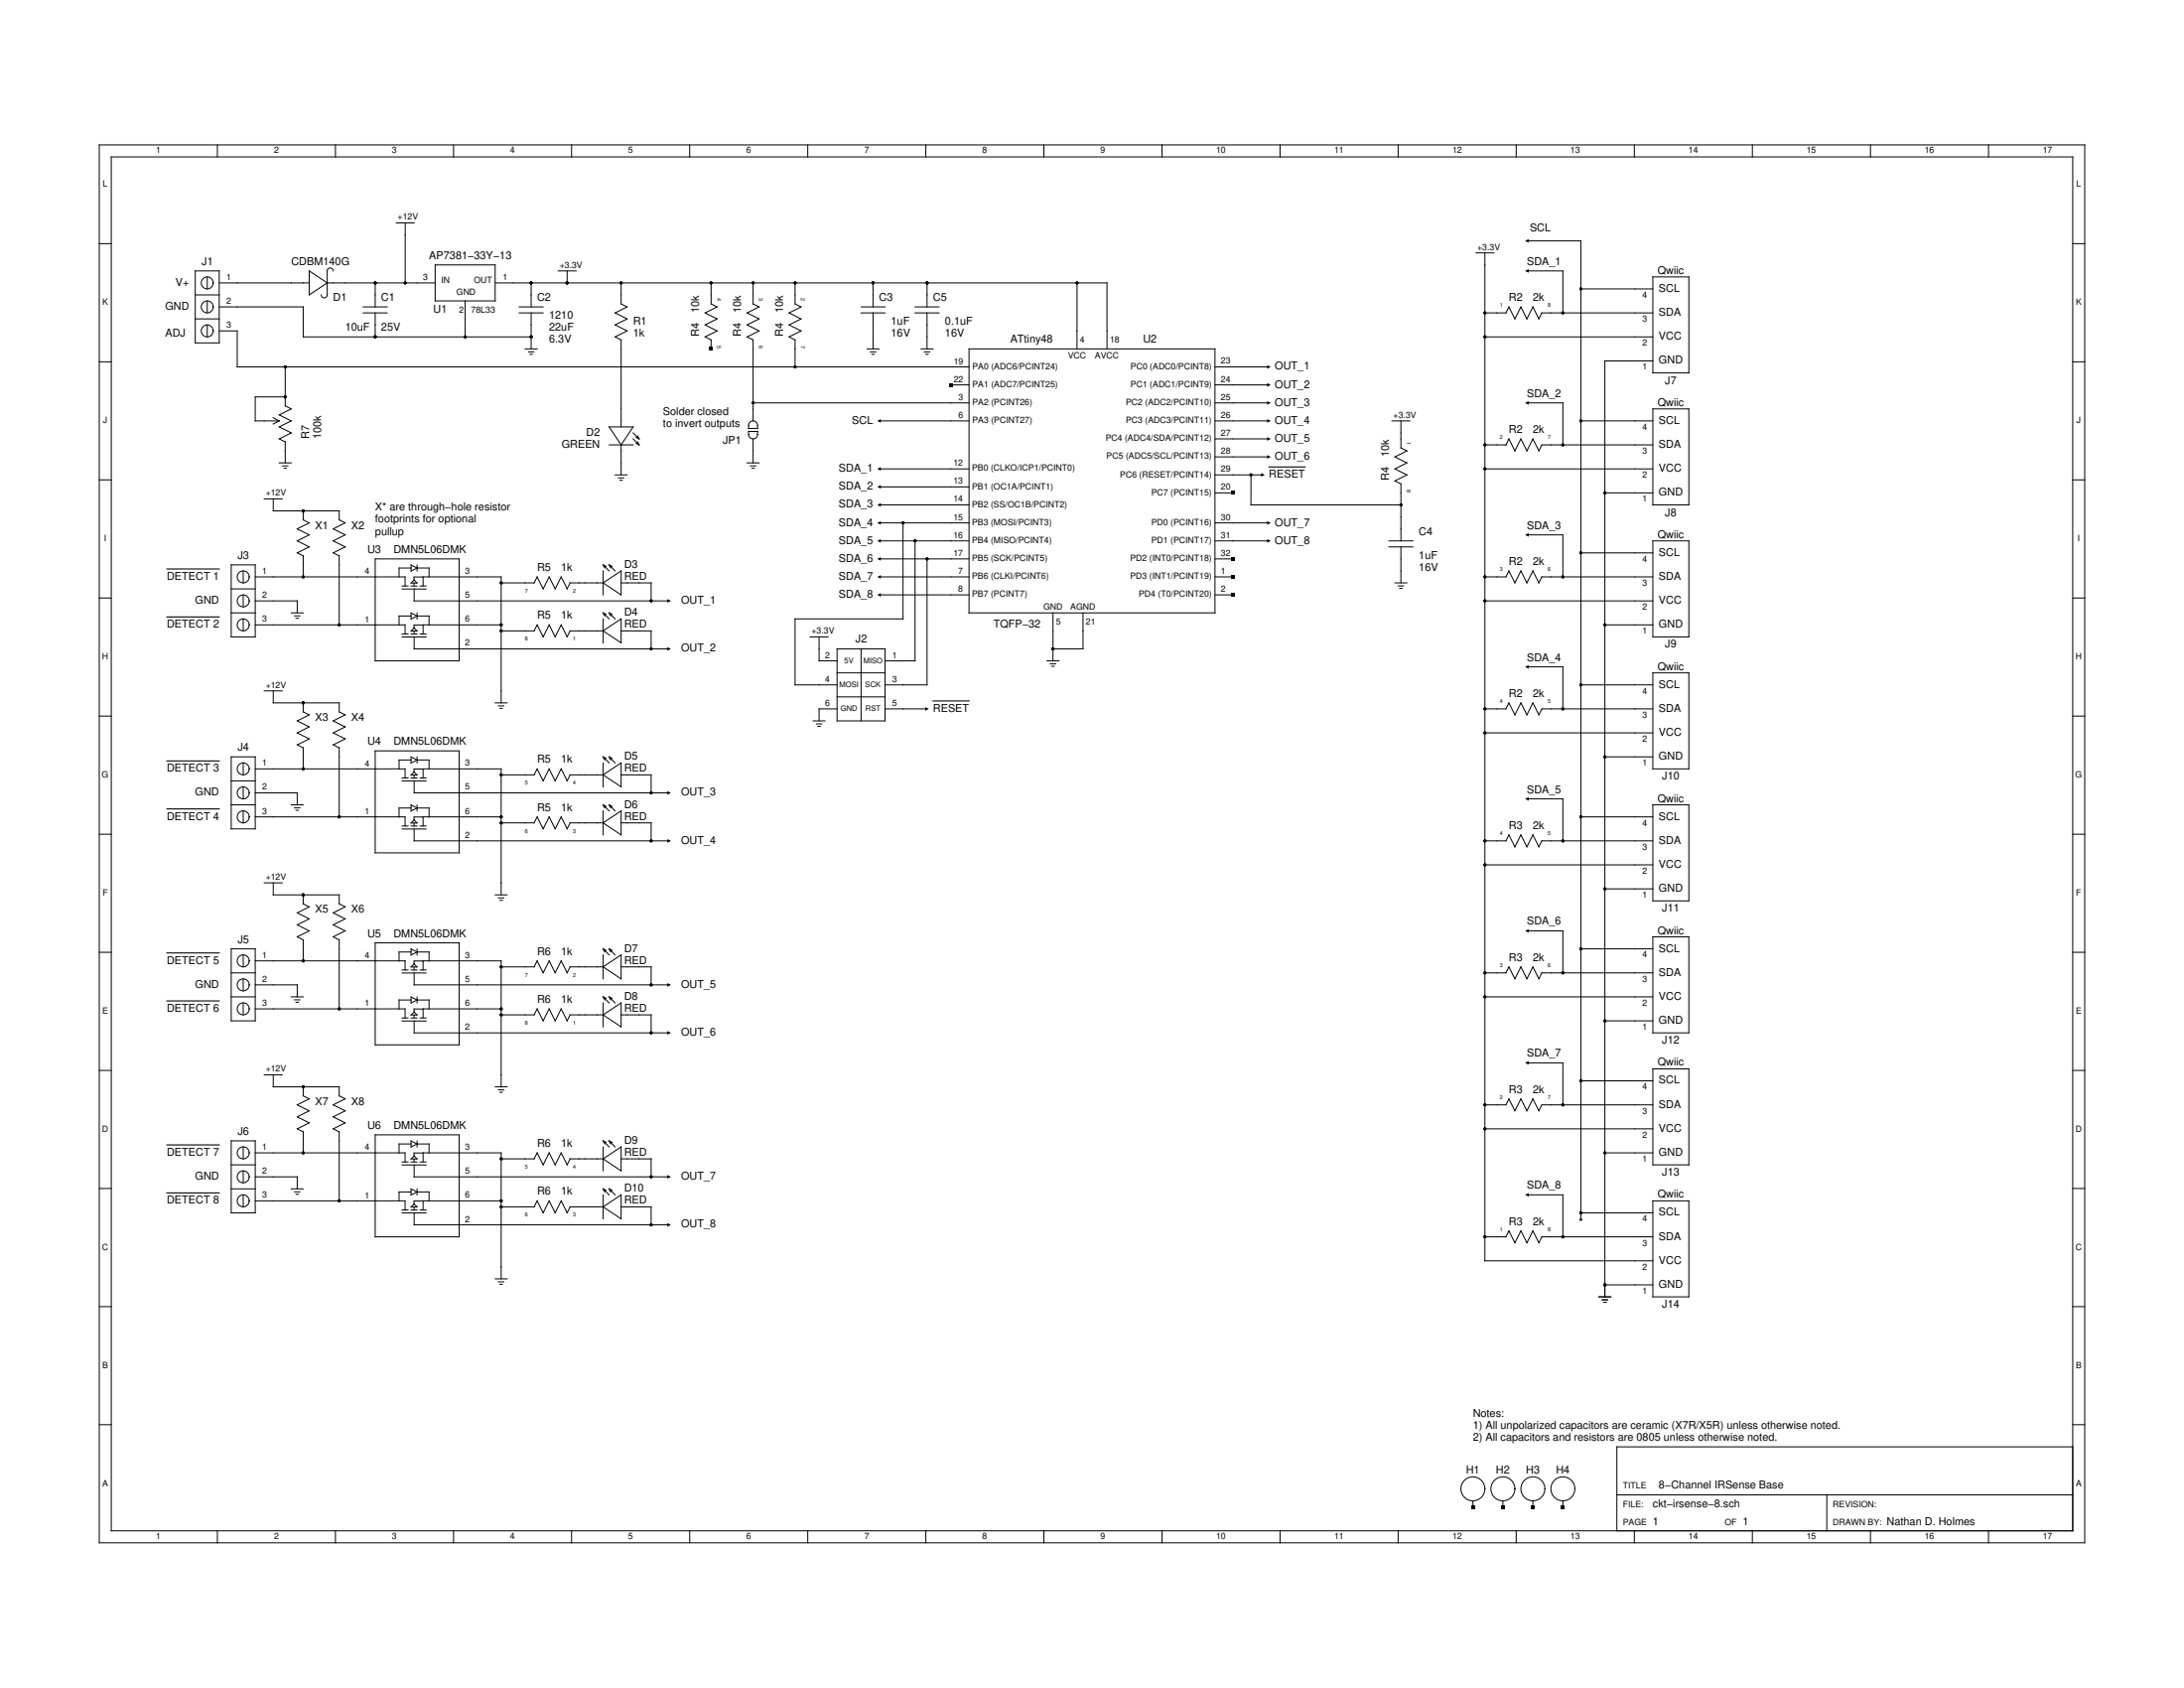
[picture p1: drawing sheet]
<svg xmlns="http://www.w3.org/2000/svg" width="279mm" height="216mm" viewBox="0 0 279 216" stroke-linecap="round" stroke-linejoin="round" font-family="sans-serif">
<g fill="none" stroke="#000" stroke-width=".13">
<path d="M12.7 18.5h254v178.8h-254zM27.8 18.5v1.6M42.9 18.5v1.6M58 18.5v1.6M73.1 18.5v1.6M88.2 18.5v1.6M103.3 18.5v1.6M118.4 18.5v1.6M133.5 18.5v1.6M148.7 18.5v1.6M163.8 18.5v1.6M178.9 18.5v1.6"/>
<path d="M194 18.5v1.6M209.1 18.5v1.6M224.2 18.5v1.6M239.3 18.5v1.6M254.4 18.5v1.6M12.7 31.2h1.5M14.2 20.1h251v175.7h-251zM25 34.6h3v9.3h-3zM25 37.7h3M26.5 35.4v1.6M26.5 38.5v1.5M28 39.3h10.8v3.8h29.2"/>
<path d="M28 36.2h11.6M39.6 34.6l2.3 1.6-2.3 1.5zM41.9 36.2h13.8M42.6 34.6a.38 .38 0 0 0-.4-.3 .38 .38 0 0 0-.3 .3v3.1a.38 .38 0 0 1-.4 .4 .38 .38 0 0 1-.4-.4M46.5 39.3h3M48 36.2v3.1M50.7 28.5h2.3M51.8 28.5v7.7M55.7 33.9h7.6v4.6h-7.6zM59.5 38.5v4.6M63.3 36.2h78.3v8.4M66.4 39.3h3.1"/>
<path d="M68 36.2v3.1M71.4 34.6h2.3M72.6 34.6v1.6M79.5 36.2v2.7l.7 .4-1.5 .7 1.5 .8-1.5 .8 1.5 .7-1.5 .8 .8 .4v11.1M91 36.2v2.7M91 38.9l.7 .4M91.7 39.3l-1.5 .7 1.5 .8-1.5 .8 1.5 .7-1.5 .8 .8 .4v1.1M96.3 36.2v2.7M96.3 38.9l.8 .4M97.1 39.3l-1.5 .7 1.5 .8-1.5 .8 1.5 .7-1.5 .8 .7 .4v10.3M101.7 36.2v2.7M101.7 38.9l.8 .4"/>
<path d="M102.5 39.3l-1.6 .7 1.6 .8-1.6 .8 1.6 .7-1.6 .8 .8 .4v3.4M110.2 39.3h3M111.7 36.2v3.1M117.1 39.3h3M118.6 36.2v3.1M137.8 36.2v8.4M188.8 32.3h2.3M190 32.3v129h21.4M195.3 30.8h6.9v125.1M195.3 34.6h4.6v5.4M202.2 37h9.2M211.4 35.4h4.7v12.3h-4.7z"/>
<path d="M265.2 31.2h1.5M12.7 46.3h1.5M25 40.8h3M26.5 41.6v1.5M28 42.3h2.3v4.6h93.7M34.9 53.4l.8 .4M35.7 59.2h1.6M36.1 59.6h.7M36.3 59.9h.3M36.5 50.8h-3.8v3h3l-.8 .4M36.5 46.9v5l.8 .4-1.6 .8 1.6 .7-1.6 .8 1.6 .8-1.6 .7 .8 .4v2.7M46.5 40h3"/>
<path d="M48 40v3.1M66.4 40h3.1M67.2 44.6h1.5M67.6 45h.7M67.8 45.3h.3M68 40v4.6M77.9 56.9h3.1M77.9 54.6h3.1l-1.5 2.3zM79.5 56.9v3.8M81 55.4l.8 .7M81 56.1l.8 .8M81.4 56.7l.4 .2"/>
<path d="M81.4 55.9l.4 .2M81.6 56.5l.2 .4M81.6 55.8l.2 .3M95.6 59.2h1.5M95.8 55.2h1.1a.67 .67 0 0 1-.1 .7 .67 .67 0 0 1-.7 .2 .75 .75 0 0 1-.3-.9zM95.9 54a.58 .58 0 0 1 .7-.1 .58 .58 0 0 1 .3 .5v.4h-1.1v-.6zM96 59.6h.7M96.2 59.9h.3M96.3 51.5h27.7M96.3 56.1v3.1M110.2 40h3M110.9 44.6h1.6"/>
<path d="M111.3 45h.7M111.5 45.3h.3M111.7 40v4.6M112.5 53.8h11.5M112.5 60h11.5M117.1 40h3M117.8 44.6h1.6M118.3 45h.6M118.4 45.3h.4M118.6 40v4.6M121.7 49.2h2.3M124 44.6h31.4v33.8h-31.4z"/>
<path d="M155.4 53.8h6.9M155.4 51.5h6.9M155.4 46.9h6.9M155.4 49.2h6.9M155.4 56.1h6.9M155.4 58.4h6.9M178.1 53.8h2.3M179.2 53.8v3.5M179.2 57.3l.8 .4M180 57.7l-1.5 .7 1.5 .8-1.5 .8 1.5 .7-1.5 .8 .7 .4v7.3M190 43.1h21.4M190 60h21.4"/>
<path d="M190 56.9h2.7l.3-.8 .8 1.6 .8-1.6 .7 1.6 .8-1.6 .8 1.6 .4-.8h14.1M190 40h2.7l.3-.7 .8 1.5 .8-1.5 .7 1.5 .8-1.5 .8 1.5 .4-.8h14.1M195.3 51.5h4.6v5.4M202.2 53.8h9.2M211.4 52.3h4.7v12.3h-4.7zM211.4 46.2h-6.1v119.7M265.2 46.3h1.5M12.7 76.5h1.5M12.7 61.4h1.5M29.6 72.3h3.1v9.2h-3.1zM29.6 78.4h3.1M29.6 75.3h3.1"/>
<path d="M31.1 73v1.6M31.1 76.1v1.5M31.1 79.2v1.5M32.7 79.9h19.1M32.7 76.9h5.3v1.5M32.7 73.8h19.1M33.8 63.8h2.3M35 63.8v1.5h8.4v1.2l.8 .4-1.6 .7 1.6 .8-1.6 .8 1.6 .7-1.6 .8 .8 .4v8.8M37.3 78.4h1.5M37.7 78.8h.7M37.9 79.1h.3M38.8 65.3v1.2l.8 .4-1.6 .7 1.6 .8-1.6 .8 1.6 .7-1.6 .8 .8 .4v2.7"/>
<path d="M48 71.5h10.7v13h-10.7zM51.4 75h.8M51.4 75.3h3.1M51.8 73.8v1.2M51.8 79.9v1.2M52.6 75h.8M52.6 72.7h-1.5v1.1M52.6 78.8h-1.5v1.1M52.6 72.3l.8 .4-.8 .3zM52.6 78.4l.8 .4-.8 .4zM52.6 74.6l.4-.4 .4 .4zM53 76.9h32.6"/>
<path d="M53 74.2v-.4h11.1v16.1M53 74.6v.4M53 75.3v1.6M53.4 72.7h1.5v1.1M53.4 78.8h1.5v1.1M53.4 72.3v.7M53.4 78.4v.8M53.7 75h.8M54.1 73.8v1.2M54.1 79.9h10M64.1 74.6h4.2l.4-.8 .8 1.5 .8-1.5 .7 1.5 .8-1.5 .8 1.5 .3-.7h4.3M77.2 74.6l2.3-1.6v3.1z"/>
<path d="M77.2 73v3.1M77.2 79.2v3M77.2 72.3l.7 .7M77.2 72.3l.2 .3M77.2 72.3l.3 .1M77.2 78.4l.7 .8M77.2 78.4l.2 .4M77.2 78.4l.3 .2M77.9 72.3l.8 .7M77.9 72.3l.2 .3M77.9 72.3l.4 .1M77.9 78.4l.8 .8"/>
<path d="M77.9 78.4l.2 .4M77.9 78.4l.4 .2M78.7 60.7h1.5M79.1 61.1h.7M79.3 61.4h.3M79.5 74.6h3.8v2.3M112.5 73.8h11.5M112.5 69.2h11.5M112.5 64.6h11.5M112.5 62.3h11.5M112.5 66.9h11.5M112.5 71.5h11.5"/>
<path d="M112.5 76.1h11.5M115.5 66.9v12.3h-13.8v8.4h5.4M117.1 69.2v15.3h-3.9M118.6 71.5v16.1h-5.4M134.7 78.4v6.1M138.5 78.4v4.6h-3.8M155.4 73.8h2.3M155.4 69.2h6.9M155.4 63h2.3M155.4 66.9h6.9M155.4 71.5h2.3M155.4 60.7h6.2"/>
<path d="M155.4 76.1h2.3M160 60.7v3.9h19.2M177.7 69.2h3.1M177.7 69.9h3.1M178.5 74.6h1.5M178.9 74.9h.7M179.1 75.2h.3M179.2 69.9v4.7M190 76.9h21.4M190 73.8h2.7l.3-.8 .8 1.6 .8-1.6 .7 1.6 .8-1.6 .8 1.6 .4-.8h14.1M195.3 68.4h4.6v5.4M202.2 70.7h9.2"/>
<path d="M205.3 79.9h6.1M205.3 63h6.1M211.4 69.2h4.7v12.3h-4.7zM265.2 76.5h1.5M265.2 61.4h1.5M12.7 91.6h1.5M29.6 96.8h3.1v9.2h-3.1zM29.6 99.9h3.1M31.1 97.6v1.5M32.7 98.3h19.1M33.8 88.4h2.3M35 88.4v1.5h8.4v1.2l.8 .3-1.6 .8 1.6 .8-1.6 .7 1.6 .8-1.6 .8"/>
<path d="M38 95.3l.8 .4M38.8 89.9v1.2l.8 .3-1.6 .8 1.6 .8-1.6 .7 1.6 .8-1.6 .8M38.8 95.6v2.7M42.6 95.3l.8 .4M43.4 95.6v8.9M48 96h10.7v13.1h-10.7zM51.4 81.5h3.1M51.4 81.1h.8M51.4 99.5h.8M51.4 99.9h3.1M51.8 98.4v1.1M52.6 97.2h-1.5v1.2"/>
<path d="M52.6 96.8l.8 .4-.8 .4zM52.6 81.1h.8M52.6 99.5h.8M52.6 99.1l.4-.4 .4 .4zM53 83h32.6M53 80.3v-.4h1.1v1.2M53 98.7v-.3h1.1v1.1M53 80.7v.4M53 99.1v.4M53 80.3l.4 .4h-.8zM53 81.5v1.5M53 99.9v1.5"/>
<path d="M53.4 97.2h1.5v1.2M53.4 96.8v.8M53.7 81.1h.8M53.7 99.5h.8M54.1 98.3h10v16.2M63.3 89.9h1.6M63.8 90.3h.7M64 90.6h.3M64.1 80.7h4.2l.4-.8 .8 1.6 .8-1.6 .7 1.6 .8-1.6 .8 1.6 .3-.8h4.3M64.1 99.1h4.2l.4-.8 .8 1.6 .8-1.6 .7 1.6 .8-1.6 .8 1.6 .3-.8h4.3M77.2 80.7l2.3-1.5v3zM77.2 99.1l2.3-1.5v3z"/>
<path d="M77.2 97.6v3M77.2 96.8l.2 .4M77.2 96.8l.7 .8M77.2 96.8l.3 .2M77.9 96.8l.8 .8M77.9 96.8l.2 .4M77.9 96.8l.4 .2M79.5 80.7h3.8v2.3M79.5 99.1h3.8v2.3M103.6 81.5h2.3M104 92.2h1.6M104.4 92.6h.7"/>
<path d="M104.6 92.9h.3M104.8 81.5v3h2.3M107.1 90.7h-2.3v1.5M107.1 89.1h6.1M107.1 86.1h6.1M107.1 83h6.1v9.2h-6.1zM110.2 83v9.2M113.2 90.7h5.4M133.9 84.5h1.6M134.4 84.9h.7M134.6 85.2h.3M190 90.7h2.7l.3-.8 .8 1.5 .8-1.5 .7 1.5 .8-1.5 .8 1.5 .4-.7h14.1"/>
<path d="M190 93.7h21.4M195.3 85.3h4.6v5.4M202.2 87.6h9.2M205.3 96.8h6.1M211.4 86.1h4.7v12.2h-4.7zM265.2 91.6h1.5M12.7 106.7h1.5M29.6 102.9h3.1M31.1 100.6v1.6M31.1 103.7v1.5M32.7 104.5h19.1M32.7 101.4h5.3v1.5"/>
<path d="M33.8 112.9h2.3M35 112.9v1.6h8.4v1.1l.8 .4-1.6 .8 1.6 .7-1.6 .8 1.6 .8-1.6 .7 .8 .4v8.8M37.3 102.9h1.5M37.7 103.3h.7M37.9 103.6h.3M38.8 114.5v1.1l.8 .4-1.6 .8 1.6 .7-1.6 .8 1.6 .8-1.6 .7 .8 .4v2.7M51.4 105.6h.8M51.4 106h3.1M51.8 104.5v1.1M52.6 103.3h-1.5v1.2M52.6 103l.8 .3-.8 .4zM52.6 105.6h.8"/>
<path d="M53 105.3v.3M53 107.5h32.6M53 101.4h32.6M53 104.9l.4 .4h-.8zM53 106v1.6M53.4 103.3h1.5v1.2M53.4 103v.7M53.7 105.6h.8M54.1 104.5v1.1M63.3 114.5h1.6M63.8 114.8h.7M64 115.1h.3"/>
<path d="M64.1 104.5h-11.1v.4M64.1 105.2h4.2l.4-.7 .8 1.5 .8-1.5 .7 1.5 .8-1.5 .8 1.5 .3-.8h4.3M77.2 105.2l2.3-1.5v3.1zM77.2 103.7v3.1M77.2 102.9l.7 .8M77.2 102.9l.2 .4M77.2 102.9l.3 .2M77.9 102.9l.8 .8M77.9 102.9l.2 .4M77.9 102.9l.4 .2M79.5 105.2h3.8v2.3M190 110.6h21.4"/>
<path d="M190 107.5h2.7l.3-.7 .8 1.5 .8-1.5 .7 1.5 .8-1.5 .8 1.5 .4-.8h14.1M195.3 102.2h4.6v5.3M195.3 119.1h4.6v5.3M202.2 104.5h9.2M205.3 113.7h6.1M211.4 102.9h4.7v12.3h-4.7zM211.4 119.8h4.7v12.3h-4.7zM265.2 106.7h1.5M12.7 136.9h1.5M12.7 121.8h1.5M29.6 121.4h3.1v9.2h-3.1zM29.6 127.5h3.1"/>
<path d="M29.6 124.4h3.1M31.1 122.1v1.6M31.1 125.2v1.5M31.1 128.3v1.5M32.7 126h5.3v1.5M32.7 122.9h19.1M32.7 129h19.1M33.8 137.5h2.3M35 137.5v1.5h8.4v1.2l.8 .3-1.6 .8 1.6 .8-1.6 .7 1.6 .8-1.6 .8M37.3 127.5h1.5M37.7 127.9h.7M37.9 128.2h.3"/>
<path d="M38.8 139v1.2l.8 .3-1.6 .8 1.6 .8-1.6 .7 1.6 .8-1.6 .8M48 120.6h10.7v13h-10.7zM51.4 124.1h.8M51.4 124.4h3.1M51.4 130.2h.8M51.4 130.6h3.1M51.8 122.9v1.2M51.8 129.1v1.1M52.6 121.8h-1.5v1.1M52.6 127.9h-1.5v1.2M52.6 121.4l.8 .4-.8 .3zM52.6 127.5l.8 .4-.8 .4z"/>
<path d="M52.6 124.1h.8M52.6 123.7l.4-.4 .4 .4zM52.6 130.2h.8M52.6 129.8l.4-.4 .4 .4zM53 129.4v-.3h1.1v1.1M53 123.3v-.4h11.1v16.1M53 123.7v.4M53 129.8v.4M53 132.1h32.6M53 126h32.6M53 124.4v1.6M53 130.6v1.5"/>
<path d="M53.4 121.8h1.5v1.1M53.4 127.9h1.5v1.2M53.4 121.4v.7M53.4 127.5v.8M53.7 124.1h.8M53.7 130.2h.8M54.1 122.9v1.2M54.1 129h10M63.3 139h1.6M63.8 139.4h.7M64 139.7h.3M64.1 123.7h4.2l.4-.8 .8 1.5 .8-1.5 .7 1.5 .8-1.5 .8 1.5 .3-.7h4.3"/>
<path d="M64.1 129.8h4.2l.4-.8 .8 1.6 .8-1.6 .7 1.6 .8-1.6 .8 1.6 .3-.8h4.3M77.2 123.7l2.3-1.6v3.1zM77.2 129.8l2.3-1.5v3zM77.2 122.1v3.1M77.2 128.3v3M77.2 121.4l.2 .3M77.2 121.4l.7 .7M77.2 121.4l.3 .2M77.2 127.5l.7 .8M77.2 127.5l.2 .4M77.2 127.5l.3 .2M77.9 121.4l.8 .7"/>
<path d="M77.9 121.4l.2 .3M77.9 121.4l.4 .2M77.9 127.5l.8 .8M77.9 127.5l.2 .4M77.9 127.5l.4 .2M79.5 123.7h3.8v2.3M79.5 129.8h3.8v2.3M190 127.5h21.4M190 124.4h2.7l.3-.7 .8 1.5 .8-1.5 .7 1.5 .8-1.5 .8 1.5 .4-.8h14.1M195.3 135.9h4.6v5.4M202.2 138.2h9.2M202.2 121.4h9.2"/>
<path d="M205.3 130.6h6.1M211.4 136.7h4.7v12.3h-4.7zM265.2 136.9h1.5M265.2 121.8h1.5M12.7 152h1.5M29.6 149h3.1M29.6 145.9h3.1v9.2h-3.1zM29.6 152.1h3.1M31.1 146.7v1.5M31.1 149.8v1.5M31.1 152.8v1.6M32.7 147.5h19.1"/>
<path d="M32.7 153.6h19.1M32.7 150.5h5.3v1.6M37.3 152.1h1.5M37.7 152.4h.7M37.9 152.7h.3M38 144.4l.8 .4M38.8 144.8v2.7M42.6 144.4l.8 .4M43.4 144.8v8.8M48 145.2h10.7v13h-10.7zM51.4 149h3.1M51.4 155.1h3.1"/>
<path d="M51.4 148.6h.8M51.4 154.8h.8M51.8 147.5v1.1M51.8 153.6v1.2M52.6 146.3h-1.5v1.2M52.6 152.5h-1.5v1.1M52.6 145.9l.8 .4-.8 .4zM52.6 152.1l.8 .4-.8 .3zM52.6 148.6h.8M52.6 154.8h.8M53 147.9v-.4h1.1v1.1M53 148.2v.4"/>
<path d="M53 154.4v.4M53 150.5h32.6M53 156.7h32.6M53 147.9l.4 .3h-.8zM53 154l.4 .4h-.8zM53 149v1.5M53 155.1v1.6M53.4 146.3h1.5v1.2M53.4 152.5h1.5v1.1M53.4 145.9v.8M53.4 152.1v.7M53.7 148.6h.8"/>
<path d="M53.7 154.8h.8M54.1 153.6v1.2M54.1 147.5h10v16.1M64.1 153.6h-11.1v.4M64.1 154.4h4.2l.4-.8 .8 1.5 .8-1.5 .7 1.5 .8-1.5 .8 1.5 .3-.7h4.3M64.1 148.2h4.2l.4-.7 .8 1.5 .8-1.5 .7 1.5 .8-1.5 .8 1.5 .3-.8h4.3M77.2 148.2l2.3-1.5v3.1zM77.2 154.4l2.3-1.6v3.1zM77.2 146.7v3.1M77.2 152.8v3.1M77.2 145.9l.7 .8M77.2 145.9l.2 .4"/>
<path d="M77.2 145.9l.3 .2M77.2 152.1l.7 .7M77.2 152.1l.2 .3M77.2 152.1l.3 .1M77.9 145.9l.8 .8M77.9 145.9l.2 .4M77.9 145.9l.4 .2M77.9 152.1l.8 .7M77.9 152.1l.2 .3M77.9 152.1l.4 .1M79.5 148.2h3.8v2.3M79.5 154.4h3.8v2.3"/>
<path d="M190 144.4h21.4M190 141.3h2.7l.3-.8 .8 1.6 .8-1.6 .7 1.6 .8-1.6 .8 1.6 .4-.8h14.1M190 158.2h2.7l.3-.8 .8 1.6 .8-1.6 .7 1.6 .8-1.6 .8 1.6 .4-.8h14.1M195.3 152.8h4.6v5.4M202.2 155.1h9.2M205.3 147.5h6.1M211.4 153.6h4.7v12.3h-4.7zM265.2 152h1.5M12.7 167.1h1.5M63.3 163.6h1.6M63.8 164h.7M64 164.3h.3"/>
<path d="M204.5 165.9h1.6M205 166.3h.7M205.2 166.6h.3M205.3 164.3h6.1M265.2 167.1h1.5M12.7 182.2h1.5M27.8 195.8v1.5M42.9 195.8v1.5M58 195.8v1.5M73.1 195.8v1.5M88.2 195.8v1.5M103.3 195.8v1.5"/>
<path d="M118.4 195.8v1.5M133.5 195.8v1.5M148.7 195.8v1.5M163.8 195.8v1.5M178.9 195.8v1.5M188.4 192v.7M192.3 192v.7M194 195.8v1.5M196.1 192v.7M199.9 192v.7M206.8 191.2h58.4M209.1 195.8v1.5"/>
<path d="M224.2 195.8v1.5M233.7 191.2v4.6M239.3 195.8v1.5M254.4 195.8v1.5M265.2 185.1h-58.4v10.7M265.2 182.2h1.5"/>
<circle cx="26.5" cy="39.3" r=".77"/>
<circle cx="26.5" cy="36.2" r=".77"/>
<circle cx="26.5" cy="42.3" r=".77"/>
<circle cx="31.1" cy="73.8" r=".77"/>
<circle cx="31.1" cy="79.9" r=".77"/>
<circle cx="31.1" cy="76.9" r=".77"/>
<circle cx="31.1" cy="98.3" r=".77"/>
<circle cx="31.1" cy="104.5" r=".77"/>
<circle cx="31.1" cy="101.4" r=".77"/>
<circle cx="31.1" cy="126" r=".77"/>
<circle cx="31.1" cy="129" r=".77"/>
<circle cx="31.1" cy="122.9" r=".77"/>
<circle cx="31.1" cy="147.5" r=".77"/>
<circle cx="31.1" cy="153.6" r=".77"/>
<circle cx="31.1" cy="150.5" r=".77"/>
<circle cx="188.4" cy="190.4" r="1.53"/>
<circle cx="192.3" cy="190.4" r="1.53"/>
<circle cx="196.1" cy="190.4" r="1.53"/>
<circle cx="199.9" cy="190.4" r="1.53"/>
</g>
<g fill="#000">
<path d="M195.1 34.6l.5-.2v.5zM195.1 30.8l.5-.2v.4zM90.7 44.4h.5v.5h-.5zM112.2 60l.5-.3v.5zM112.2 53.8l.5-.2v.5zM121.4 49h.5v.5h-.5zM162.1 46.7l.5 .2-.5 .3zM162.1 49l.5 .2-.5 .3zM162.1 51.3l.5 .2-.5 .3zM162.1 53.6l.5 .2-.5 .3zM162.1 55.9l.5 .2-.5 .3zM162.1 58.2l.5 .2-.5 .3z"/>
<path d="M195.1 51.5l.5-.2v.5zM85.4 76.6l.4 .3-.4 .2zM112.2 62.3l.5-.3v.5zM112.2 64.6l.5-.3v.5zM112.2 66.9l.5-.3v.5zM112.2 69.2l.5-.2v.4zM112.2 71.5l.5-.2v.4zM112.2 73.8l.5-.2v.4zM112.2 76.1l.5-.2v.4zM157.5 71.3h.5v.4h-.5zM157.5 73.6h.5v.4h-.5zM157.5 75.9h.5v.4h-.5z"/>
<path d="M157.5 62.8h.5v.5h-.5zM161.3 60.5l.5 .2-.5 .3zM162.1 66.6l.5 .3-.5 .2zM162.1 69l.5 .2-.5 .2zM195.1 68.4l.5-.2v.4zM85.4 82.8l.4 .2-.4 .2zM118.4 90.4l.4 .3-.4 .2zM195.1 85.3l.5-.2v.4zM85.4 101.2l.4 .2-.4 .2zM85.4 107.3l.4 .2-.4 .3zM195.1 102.2l.5-.3v.5zM195.1 119.1l.5-.3v.5z"/>
<path d="M85.4 125.7l.4 .3-.4 .2zM85.4 131.9l.4 .2-.4 .2zM195.1 135.9l.5-.2v.5zM85.4 150.3l.4 .2-.4 .3zM85.4 156.4l.4 .3-.4 .2zM195.1 152.8l.5-.2v.5zM202.2 155.7l.3 .4h-.5zM188.2 192.5h.5v.5h-.5zM192 192.5h.5v.5h-.5zM195.9 192.5h.4v.5h-.4zM199.7 192.5h.5v.5h-.5z"/>
<circle cx="48" cy="36.2" r=".19"/>
<circle cx="51.8" cy="36.2" r=".19"/>
<circle cx="68" cy="36.2" r=".19"/>
<circle cx="72.6" cy="36.2" r=".19"/>
<circle cx="79.5" cy="36.2" r=".19"/>
<circle cx="91" cy="36.2" r=".19"/>
<circle cx="96.3" cy="36.2" r=".19"/>
<circle cx="101.7" cy="36.2" r=".19"/>
<circle cx="111.7" cy="36.2" r=".19"/>
<circle cx="118.6" cy="36.2" r=".19"/>
<circle cx="137.8" cy="36.2" r=".19"/>
<circle cx="202.2" cy="37" r=".19"/>
<circle cx="36.5" cy="50.8" r=".19"/>
<circle cx="36.5" cy="46.9" r=".19"/>
<circle cx="48" cy="43.1" r=".19"/>
<circle cx="59.5" cy="43.1" r=".19"/>
<circle cx="68" cy="43.1" r=".19"/>
<circle cx="96.3" cy="51.5" r=".19"/>
<circle cx="101.7" cy="46.9" r=".19"/>
<circle cx="190" cy="56.9" r=".19"/>
<circle cx="190" cy="60" r=".19"/>
<circle cx="190" cy="40" r=".19"/>
<circle cx="190" cy="43.1" r=".19"/>
<circle cx="199.9" cy="56.9" r=".19"/>
<circle cx="199.9" cy="40" r=".19"/>
<circle cx="202.2" cy="53.8" r=".19"/>
<circle cx="38.8" cy="65.3" r=".19"/>
<circle cx="38.8" cy="73.8" r=".19"/>
<circle cx="43.4" cy="79.9" r=".19"/>
<circle cx="64.1" cy="79.9" r=".19"/>
<circle cx="64.1" cy="74.6" r=".19"/>
<circle cx="83.3" cy="76.9" r=".19"/>
<circle cx="115.5" cy="66.9" r=".19"/>
<circle cx="117.1" cy="69.2" r=".19"/>
<circle cx="118.6" cy="71.5" r=".19"/>
<circle cx="160" cy="60.7" r=".19"/>
<circle cx="179.2" cy="64.6" r=".19"/>
<circle cx="190" cy="76.9" r=".19"/>
<circle cx="190" cy="73.8" r=".19"/>
<circle cx="199.9" cy="73.8" r=".19"/>
<circle cx="202.2" cy="70.7" r=".19"/>
<circle cx="205.3" cy="79.9" r=".19"/>
<circle cx="205.3" cy="63" r=".19"/>
<circle cx="38.8" cy="89.9" r=".19"/>
<circle cx="38.8" cy="98.3" r=".19"/>
<circle cx="64.1" cy="80.7" r=".19"/>
<circle cx="64.1" cy="99.1" r=".19"/>
<circle cx="83.3" cy="83" r=".19"/>
<circle cx="134.7" cy="83" r=".19"/>
<circle cx="190" cy="93.7" r=".19"/>
<circle cx="190" cy="90.7" r=".19"/>
<circle cx="199.9" cy="90.7" r=".19"/>
<circle cx="202.2" cy="87.6" r=".19"/>
<circle cx="205.3" cy="96.8" r=".19"/>
<circle cx="38.8" cy="114.5" r=".19"/>
<circle cx="43.4" cy="104.5" r=".19"/>
<circle cx="64.1" cy="105.2" r=".19"/>
<circle cx="64.1" cy="104.5" r=".19"/>
<circle cx="83.3" cy="101.4" r=".19"/>
<circle cx="83.3" cy="107.6" r=".19"/>
<circle cx="190" cy="110.6" r=".19"/>
<circle cx="190" cy="107.6" r=".19"/>
<circle cx="199.9" cy="107.6" r=".19"/>
<circle cx="202.2" cy="104.5" r=".19"/>
<circle cx="205.3" cy="113.7" r=".19"/>
<circle cx="38.8" cy="122.9" r=".19"/>
<circle cx="38.8" cy="139" r=".19"/>
<circle cx="43.4" cy="129" r=".19"/>
<circle cx="64.1" cy="123.7" r=".19"/>
<circle cx="64.1" cy="129" r=".19"/>
<circle cx="64.1" cy="129.8" r=".19"/>
<circle cx="83.3" cy="126" r=".19"/>
<circle cx="83.3" cy="132.1" r=".19"/>
<circle cx="190" cy="127.5" r=".19"/>
<circle cx="190" cy="124.4" r=".19"/>
<circle cx="199.9" cy="124.4" r=".19"/>
<circle cx="202.2" cy="121.4" r=".19"/>
<circle cx="202.2" cy="138.2" r=".19"/>
<circle cx="205.3" cy="130.6" r=".19"/>
<circle cx="38.8" cy="147.5" r=".19"/>
<circle cx="43.4" cy="153.6" r=".19"/>
<circle cx="64.1" cy="154.4" r=".19"/>
<circle cx="64.1" cy="153.6" r=".19"/>
<circle cx="64.1" cy="148.2" r=".19"/>
<circle cx="83.3" cy="156.7" r=".19"/>
<circle cx="83.3" cy="150.5" r=".19"/>
<circle cx="190" cy="158.2" r=".19"/>
<circle cx="190" cy="141.3" r=".19"/>
<circle cx="190" cy="144.4" r=".19"/>
<circle cx="199.9" cy="158.2" r=".19"/>
<circle cx="199.9" cy="141.3" r=".19"/>
<circle cx="202.2" cy="155.1" r=".19"/>
<circle cx="205.3" cy="147.5" r=".19"/>
<circle cx="205.3" cy="164.3" r=".19"/>
</g>
<path d="M162.3 59.7h4.7M21.4 78.9h6.6M21.4 72.8h6.6M21.4 97.3h6.6M119.4 89.7h4.6M21.4 103.5h6.6M21.4 121.9h6.6M21.4 128h6.6M21.4 146.4h6.6M21.4 152.6h6.6" fill="none" stroke="#000" stroke-width=".14"/>
<g font-size="1.4">
<text x="195.7" y="29.6">SCL</text>
<text x="25.8" y="33.9">J1</text>
<text x="37.3" y="33.9">CDBM140G</text>
<text x="54.9" y="33.1">AP7381−33Y−13</text>
<text x="195.3" y="33.9">SDA_1</text>
<text x="212.1" y="35">Qwiic</text>
<text x="21.1" y="39.6">GND</text>
<text x="22.5" y="36.5">V+</text>
<text x="42.6" y="38.5">D1</text>
<text x="48.8" y="38.5">C1</text>
<text x="55.4" y="40">U1</text>
<text x="68.7" y="38.5">C2</text>
<text x="70.3" y="40.8">1210</text>
<text x="81" y="41.6">R1</text>
<text x="89.4" y="40" transform="rotate(-90 89.4 40)">10k</text>
<text x="94.8" y="40" transform="rotate(-90 94.8 40)">10k</text>
<text x="100.2" y="40" transform="rotate(-90 100.2 40)">10k</text>
<text x="112.5" y="38.5">C3</text>
<text x="114" y="41.6">1uF</text>
<text x="119.4" y="38.5">C5</text>
<text x="120.9" y="41.6">0.1uF</text>
<text x="193" y="38.5">R2</text>
<text x="196.1" y="38.5">2k</text>
<text x="212.2" y="40.4">SDA</text>
<text x="212.2" y="37.3">SCL</text>
<text x="21.1" y="43.1">ADJ</text>
<text x="44.2" y="42.3">10uF</text>
<text x="48.8" y="42.3">25V</text>
<text x="70.3" y="42.3">22uF</text>
<text x="70.3" y="43.9">6.3V</text>
<text x="81" y="43.1">1k</text>
<text x="89.4" y="43.1" transform="rotate(-90 89.4 43.1)">R4</text>
<text x="94.8" y="43.1" transform="rotate(-90 94.8 43.1)">R4</text>
<text x="100.2" y="43.1" transform="rotate(-90 100.2 43.1)">R4</text>
<text x="114" y="43.1">16V</text>
<text x="120.9" y="43.1">16V</text>
<text x="129.2" y="43.9">ATtiny48</text>
<text x="146.2" y="43.9">U2</text>
<text x="163.1" y="47.3">OUT_1</text>
<text x="212.2" y="46.5">GND</text>
<text x="212.2" y="43.5">VCC</text>
<text x="84.8" y="53">Solder closed</text>
<text x="163.1" y="49.6">OUT_2</text>
<text x="163.1" y="51.9">OUT_3</text>
<text x="195.3" y="50.8">SDA_2</text>
<text x="212.1" y="51.9">Qwiic</text>
<text x="213" y="49.1">J7</text>
<text x="39.6" y="56.1" transform="rotate(-90 39.6 56.1)">R7</text>
<text x="41.1" y="56.1" transform="rotate(-90 41.1 56.1)">100k</text>
<text x="71.8" y="57.3">GREEN</text>
<text x="75" y="55.8">D2</text>
<text x="84.8" y="54.6">to invert outputs</text>
<text x="92.5" y="56.8">JP1</text>
<text x="109" y="54.2">SCL</text>
<text x="163.1" y="54.2">OUT_4</text>
<text x="163.1" y="56.5">OUT_5</text>
<text x="163.1" y="58.8">OUT_6</text>
<text x="177.7" y="58.4" transform="rotate(-90 177.7 58.4)">10k</text>
<text x="193" y="55.4">R2</text>
<text x="196.1" y="55.4">2k</text>
<text x="212.2" y="57.3">SDA</text>
<text x="212.2" y="54.2">SCL</text>
<text x="48" y="65.3">X* are through−hole resistor</text>
<text x="107.3" y="60.3">SDA_1</text>
<text x="107.3" y="62.6">SDA_2</text>
<text x="107.3" y="64.9">SDA_3</text>
<text x="162.3" y="61.1">RESET</text>
<text x="177.7" y="61.5" transform="rotate(-90 177.7 61.5)">R4</text>
<text x="212.2" y="63.4">GND</text>
<text x="212.2" y="60.3">VCC</text>
<text x="213" y="66">J8</text>
<text x="30.4" y="71.5">J3</text>
<text x="40.3" y="67.6">X1</text>
<text x="44.9" y="67.6">X2</text>
<text x="47" y="70.7">U3</text>
<text x="48" y="66.9">footprints for optional</text>
<text x="48" y="68.4">pullup</text>
<text x="50.3" y="70.7">DMN5L06DMK</text>
<text x="107.3" y="67.3">SDA_4</text>
<text x="107.3" y="69.6">SDA_5</text>
<text x="107.3" y="71.9">SDA_6</text>
<text x="163.1" y="67.3">OUT_7</text>
<text x="163.1" y="69.6">OUT_8</text>
<text x="181.5" y="68.4">C4</text>
<text x="181.5" y="71.5">1uF</text>
<text x="195.3" y="67.6">SDA_3</text>
<text x="212.1" y="68.8">Qwiic</text>
<text x="212.2" y="71.1">SCL</text>
<text x="21.4" y="74.2">DETECT 1</text>
<text x="25" y="77.2">GND</text>
<text x="68.7" y="73">R5</text>
<text x="71.8" y="73">1k</text>
<text x="79.8" y="74.2">RED</text>
<text x="79.8" y="72.6">D3</text>
<text x="87.1" y="77.2">OUT_1</text>
<text x="107.3" y="74.2">SDA_7</text>
<text x="107.3" y="76.5">SDA_8</text>
<text x="181.5" y="73">16V</text>
<text x="193" y="72.3">R2</text>
<text x="196.1" y="72.3">2k</text>
<text x="212.2" y="77.2">VCC</text>
<text x="212.2" y="74.2">SDA</text>
<text x="21.4" y="80.3">DETECT 2</text>
<text x="68.7" y="79.2">R5</text>
<text x="71.8" y="79.2">1k</text>
<text x="79.8" y="80.3">RED</text>
<text x="79.8" y="78.8">D4</text>
<text x="87.1" y="83.4">OUT_2</text>
<text x="109.5" y="82.2">J2</text>
<text x="127.1" y="80.2">TQFP−32</text>
<text x="212.2" y="80.3">GND</text>
<text x="213" y="82.9">J9</text>
<text x="193" y="89.1">R2</text>
<text x="195.3" y="84.5">SDA_4</text>
<text x="196.1" y="89.1">2k</text>
<text x="212.1" y="85.7">Qwiic</text>
<text x="212.2" y="88">SCL</text>
<text x="40.3" y="92.2">X3</text>
<text x="44.9" y="92.2">X4</text>
<text x="47" y="95.3">U4</text>
<text x="50.3" y="95.3">DMN5L06DMK</text>
<text x="119.4" y="91">RESET</text>
<text x="212.2" y="94.1">VCC</text>
<text x="212.2" y="91">SDA</text>
<text x="21.4" y="98.7">DETECT 3</text>
<text x="25" y="101.8">GND</text>
<text x="30.4" y="96">J4</text>
<text x="68.7" y="97.6">R5</text>
<text x="71.8" y="97.6">1k</text>
<text x="79.8" y="98.7">RED</text>
<text x="79.8" y="97.2">D5</text>
<text x="87.1" y="101.8">OUT_3</text>
<text x="195.3" y="101.4">SDA_5</text>
<text x="212.2" y="97.2">GND</text>
<text x="212.6" y="99.7">J10</text>
<text x="21.4" y="104.9">DETECT 4</text>
<text x="68.7" y="103.7">R5</text>
<text x="71.8" y="103.7">1k</text>
<text x="79.8" y="104.9">RED</text>
<text x="79.8" y="103.3">D6</text>
<text x="87.1" y="107.9">OUT_4</text>
<text x="193" y="106">R3</text>
<text x="196.1" y="106">2k</text>
<text x="212.1" y="102.6">Qwiic</text>
<text x="212.2" y="107.9">SDA</text>
<text x="212.2" y="104.9">SCL</text>
<text x="212.2" y="111">VCC</text>
<text x="40.3" y="116.8">X5</text>
<text x="44.9" y="116.8">X6</text>
<text x="47" y="119.8">U5</text>
<text x="50.3" y="119.8">DMN5L06DMK</text>
<text x="195.3" y="118.3">SDA_6</text>
<text x="212.1" y="119.4">Qwiic</text>
<text x="212.2" y="114.1">GND</text>
<text x="212.6" y="116.6">J11</text>
<text x="21.4" y="123.3">DETECT 5</text>
<text x="30.4" y="120.6">J5</text>
<text x="68.7" y="122.1">R6</text>
<text x="71.8" y="122.1">1k</text>
<text x="79.8" y="123.3">RED</text>
<text x="79.8" y="121.7">D7</text>
<text x="193" y="122.9">R3</text>
<text x="196.1" y="122.9">2k</text>
<text x="212.2" y="124.8">SDA</text>
<text x="212.2" y="121.7">SCL</text>
<text x="21.4" y="129.4">DETECT 6</text>
<text x="25" y="126.3">GND</text>
<text x="68.7" y="128.3">R6</text>
<text x="71.8" y="128.3">1k</text>
<text x="79.8" y="129.4">RED</text>
<text x="79.8" y="127.9">D8</text>
<text x="87.1" y="126.3">OUT_5</text>
<text x="212.2" y="130.9">GND</text>
<text x="212.2" y="127.9">VCC</text>
<text x="87.1" y="132.5">OUT_6</text>
<text x="195.3" y="135.2">SDA_7</text>
<text x="212.1" y="136.3">Qwiic</text>
<text x="212.6" y="133.5">J12</text>
<text x="40.3" y="141.3">X7</text>
<text x="44.9" y="141.3">X8</text>
<text x="193" y="139.8">R3</text>
<text x="196.1" y="139.8">2k</text>
<text x="212.2" y="141.7">SDA</text>
<text x="212.2" y="138.6">SCL</text>
<text x="21.4" y="147.8">DETECT 7</text>
<text x="30.4" y="145.2">J6</text>
<text x="47" y="144.4">U6</text>
<text x="50.3" y="144.4">DMN5L06DMK</text>
<text x="68.7" y="146.7">R6</text>
<text x="71.8" y="146.7">1k</text>
<text x="79.8" y="147.8">RED</text>
<text x="79.8" y="146.3">D9</text>
<text x="212.2" y="147.8">GND</text>
<text x="212.2" y="144.8">VCC</text>
<text x="21.4" y="154">DETECT 8</text>
<text x="25" y="150.9">GND</text>
<text x="68.7" y="152.8">R6</text>
<text x="71.8" y="152.8">1k</text>
<text x="79.8" y="154">RED</text>
<text x="79.8" y="152.4">D10</text>
<text x="87.1" y="150.9">OUT_7</text>
<text x="195.3" y="152.1">SDA_8</text>
<text x="212.1" y="153.2">Qwiic</text>
<text x="212.2" y="155.5">SCL</text>
<text x="212.6" y="150.4">J13</text>
<text x="87.1" y="157">OUT_8</text>
<text x="193" y="156.7">R3</text>
<text x="196.1" y="156.7">2k</text>
<text x="212.2" y="161.6">VCC</text>
<text x="212.2" y="158.6">SDA</text>
<text x="212.2" y="164.7">GND</text>
<text x="212.6" y="167.3">J14</text>
<text x="188.4" y="181.2">Notes:</text>
<text x="188.4" y="182.7">1) All unpolarized capacitors are ceramic (X7R/X5R) unless otherwise noted.</text>
<text x="188.4" y="184.3">2) All capacitors and resistors are 0805 unless otherwise noted.</text>
<text x="187.5" y="188.5">H1</text>
<text x="191.4" y="188.5">H2</text>
<text x="195.2" y="188.5">H3</text>
<text x="199.1" y="188.5">H4</text>
<text x="212.2" y="190.4">8−Channel IRSense Base</text>
<text x="211.4" y="192.7">ckt−irsense−8.sch</text>
<text x="211.4" y="195">1</text>
<text x="223" y="195">1</text>
<text x="241.4" y="195">Nathan D. Holmes</text>
</g>
<g font-size="1.1">
<text x="13.2" y="23.9">L</text>
<text x="19.9" y="19.6">1</text>
<text x="35.1" y="19.6">2</text>
<text x="50.2" y="19.6">3</text>
<text x="65.3" y="19.6">4</text>
<text x="80.4" y="19.6">5</text>
<text x="95.5" y="19.6">6</text>
<text x="110.6" y="19.6">7</text>
<text x="125.7" y="19.6">8</text>
<text x="140.8" y="19.6">9</text>
<text x="155.6" y="19.6">10</text>
<text x="170.7" y="19.6">11</text>
<text x="185.8" y="19.6">12</text>
<text x="200.9" y="19.6">13</text>
<text x="216" y="19.6">14</text>
<text x="231.1" y="19.6">15</text>
<text x="246.2" y="19.6">16</text>
<text x="261.3" y="19.6">17</text>
<text x="265.6" y="23.9">L</text>
<text x="50.9" y="28.1">+12V</text>
<text x="29" y="35.8">1</text>
<text x="54.1" y="35.8">3</text>
<text x="64.3" y="35.8">1</text>
<text x="71.6" y="34.3">+3.3V</text>
<text x="189" y="32">+3.3V</text>
<text x="13.1" y="39">K</text>
<text x="29" y="38.9">2</text>
<text x="29" y="41.9">3</text>
<text x="56.4" y="36.2">IN</text>
<text x="58.4" y="37.7">GND</text>
<text x="58.7" y="40">2</text>
<text x="60.3" y="40">78L33</text>
<text x="60.6" y="36.2">OUT</text>
<text x="210.1" y="41.1">3</text>
<text x="210.1" y="38.1">4</text>
<text x="265.6" y="39">K</text>
<text x="122" y="46.6">19</text>
<text x="124.4" y="47.3">PA0 (ADC6/PCINT24)</text>
<text x="136.6" y="45.8">VCC</text>
<text x="138.2" y="43.9">4</text>
<text x="140.1" y="45.8">AVCC</text>
<text x="142" y="43.9">18</text>
<text x="144.6" y="47.2">PC0 (ADC0/PCINT8)</text>
<text x="156.2" y="46.5">23</text>
<text x="210.1" y="47.3">1</text>
<text x="210.1" y="44.2">2</text>
<text x="122" y="48.9">22</text>
<text x="122.6" y="51.2">3</text>
<text x="122.6" y="53.5">6</text>
<text x="124.4" y="49.6">PA1 (ADC7/PCINT25)</text>
<text x="124.4" y="51.9">PA2 (PCINT26)</text>
<text x="144" y="51.8">PC2 (ADC2/PCINT10)</text>
<text x="144.6" y="49.5">PC1 (ADC1/PCINT9)</text>
<text x="156.2" y="48.8">24</text>
<text x="156.2" y="51.1">25</text>
<text x="156.2" y="53.5">26</text>
<text x="178.3" y="53.5">+3.3V</text>
<text x="13.2" y="54.1">J</text>
<text x="122" y="59.6">12</text>
<text x="124.4" y="54.2">PA3 (PCINT27)</text>
<text x="141.4" y="56.4">PC4 (ADC4/SDA/PCINT12)</text>
<text x="141.6" y="58.7">PC5 (ADC5/SCL/PCINT13)</text>
<text x="144" y="54.1">PC3 (ADC3/PCINT11)</text>
<text x="156.2" y="55.8">27</text>
<text x="156.2" y="58.1">28</text>
<text x="210.1" y="58">3</text>
<text x="210.1" y="55">4</text>
<text x="265.7" y="54.1">J</text>
<text x="34" y="63.4">+12V</text>
<text x="122" y="61.9">13</text>
<text x="122" y="64.2">14</text>
<text x="124.4" y="60.3">PB0 (CLKO/ICP1/PCINT0)</text>
<text x="124.4" y="62.6">PB1 (OC1A/PCINT1)</text>
<text x="124.4" y="64.9">PB2 (SS/OC1B/PCINT2)</text>
<text x="143.3" y="61">PC6 (RESET/PCINT14)</text>
<text x="147.3" y="63.3">PC7 (PCINT15)</text>
<text x="156.2" y="60.4">29</text>
<text x="156.2" y="62.7">20</text>
<text x="210.1" y="64.2">1</text>
<text x="210.1" y="61.1">2</text>
<text x="13.3" y="69.2">I</text>
<text x="122" y="66.5">15</text>
<text x="122" y="68.8">16</text>
<text x="122" y="71.1">17</text>
<text x="124.4" y="67.2">PB3 (MOSI/PCINT3)</text>
<text x="124.4" y="69.5">PB4 (MISO/PCINT4)</text>
<text x="124.4" y="71.8">PB5 (SCK/PCINT5)</text>
<text x="144.6" y="71.8">PD2 (INT0/PCINT18)</text>
<text x="147.3" y="67.2">PD0 (PCINT16)</text>
<text x="147.3" y="69.5">PD1 (PCINT17)</text>
<text x="156.2" y="66.5">30</text>
<text x="156.2" y="68.8">31</text>
<text x="156.2" y="71.1">32</text>
<text x="210.1" y="71.8">4</text>
<text x="265.8" y="69.2">I</text>
<text x="33.6" y="73.4">1</text>
<text x="33.6" y="76.5">2</text>
<text x="46.7" y="73.4">4</text>
<text x="59.5" y="73.4">3</text>
<text x="59.5" y="76.5">5</text>
<text x="122.6" y="73.4">7</text>
<text x="122.6" y="75.7">8</text>
<text x="124.4" y="74.1">PB6 (CLKI/PCINT6)</text>
<text x="124.4" y="76.4">PB7 (PCINT7)</text>
<text x="144.6" y="74.1">PD3 (INT1/PCINT19)</text>
<text x="145.7" y="76.4">PD4 (T0/PCINT20)</text>
<text x="156.2" y="73.4">1</text>
<text x="156.2" y="75.7">2</text>
<text x="210.1" y="78">2</text>
<text x="210.1" y="74.9">3</text>
<text x="33.6" y="79.5">3</text>
<text x="46.7" y="79.6">1</text>
<text x="59.5" y="79.5">6</text>
<text x="59.5" y="82.6">2</text>
<text x="103.8" y="81.1">+3.3V</text>
<text x="133.5" y="78">GND</text>
<text x="135.1" y="79.9">5</text>
<text x="136.9" y="78">AGND</text>
<text x="138.9" y="79.9">21</text>
<text x="210.1" y="81">1</text>
<text x="13.1" y="84.3">H</text>
<text x="34" y="88">+12V</text>
<text x="105.6" y="84.1">2</text>
<text x="105.6" y="87.2">4</text>
<text x="114.1" y="84.1">1</text>
<text x="114.1" y="87.2">3</text>
<text x="210.1" y="88.7">4</text>
<text x="265.5" y="84.3">H</text>
<text x="105.6" y="90.3">6</text>
<text x="114.1" y="90.3">5</text>
<text x="210.1" y="94.9">2</text>
<text x="210.1" y="91.8">3</text>
<text x="13" y="99.4">G</text>
<text x="33.6" y="98">1</text>
<text x="33.6" y="101">2</text>
<text x="46.7" y="98">4</text>
<text x="59.5" y="98">3</text>
<text x="59.5" y="101">5</text>
<text x="210.1" y="97.9">1</text>
<text x="265.5" y="99.4">G</text>
<text x="33.6" y="104.1">3</text>
<text x="46.7" y="104.1">1</text>
<text x="59.5" y="104.1">6</text>
<text x="59.5" y="107.2">2</text>
<text x="210.1" y="105.6">4</text>
<text x="34" y="112.5">+12V</text>
<text x="210.1" y="111.7">2</text>
<text x="210.1" y="108.7">3</text>
<text x="13.1" y="114.5">F</text>
<text x="210.1" y="114.8">1</text>
<text x="265.6" y="114.5">F</text>
<text x="33.6" y="122.5">1</text>
<text x="33.6" y="125.6">2</text>
<text x="46.7" y="122.6">4</text>
<text x="59.5" y="122.5">3</text>
<text x="59.5" y="125.6">5</text>
<text x="210.1" y="125.6">3</text>
<text x="210.1" y="122.5">4</text>
<text x="13.1" y="129.6">E</text>
<text x="33.6" y="128.7">3</text>
<text x="46.7" y="128.7">1</text>
<text x="59.5" y="128.7">6</text>
<text x="59.5" y="131.7">2</text>
<text x="210.1" y="131.7">1</text>
<text x="210.1" y="128.6">2</text>
<text x="265.6" y="129.6">E</text>
<text x="34" y="137.1">+12V</text>
<text x="210.1" y="142.4">3</text>
<text x="210.1" y="139.4">4</text>
<text x="13.1" y="144.7">D</text>
<text x="33.6" y="147.1">1</text>
<text x="46.7" y="147.1">4</text>
<text x="59.5" y="147.1">3</text>
<text x="210.1" y="148.6">1</text>
<text x="210.1" y="145.5">2</text>
<text x="265.5" y="144.7">D</text>
<text x="33.6" y="150.1">2</text>
<text x="33.6" y="153.2">3</text>
<text x="46.7" y="153.2">1</text>
<text x="59.5" y="150.1">5</text>
<text x="59.5" y="153.2">6</text>
<text x="13.1" y="159.9">C</text>
<text x="59.5" y="156.3">2</text>
<text x="210.1" y="159.3">3</text>
<text x="210.1" y="156.3">4</text>
<text x="265.5" y="159.9">C</text>
<text x="210.1" y="165.5">1</text>
<text x="210.1" y="162.4">2</text>
<text x="13.1" y="175">B</text>
<text x="265.6" y="175">B</text>
<text x="13.1" y="190.1">A</text>
<text x="207.6" y="190.4">TITLE</text>
<text x="265.6" y="190.1">A</text>
<text x="19.9" y="196.8">1</text>
<text x="35.1" y="196.8">2</text>
<text x="50.2" y="196.8">3</text>
<text x="65.3" y="196.8">4</text>
<text x="80.4" y="196.8">5</text>
<text x="95.5" y="196.8">6</text>
<text x="110.6" y="196.8">7</text>
<text x="125.7" y="196.8">8</text>
<text x="140.8" y="196.8">9</text>
<text x="155.6" y="196.8">10</text>
<text x="170.7" y="196.8">11</text>
<text x="185.8" y="196.8">12</text>
<text x="200.9" y="196.8">13</text>
<text x="207.6" y="192.7">FILE:</text>
<text x="207.6" y="195">PAGE</text>
<text x="216" y="196.8">14</text>
<text x="220.7" y="195">OF</text>
<text x="231.1" y="196.8">15</text>
<text x="234.5" y="192.7">REVISION:</text>
<text x="234.5" y="195">DRAWN BY:</text>
<text x="246.2" y="196.8">16</text>
<text x="261.3" y="196.8">17</text>
</g>
<g font-size="1">
<text x="107.4" y="87.9">MOSI</text>
<text x="108" y="84.8">5V</text>
<text x="110.5" y="84.8">MISO</text>
<text x="110.7" y="87.9">SCK</text>
<text x="107.5" y="90.9">GND</text>
<text x="110.7" y="90.9">RST</text>
</g>
<g font-size=".7">
<text x="91.7" y="38.1" transform="rotate(90 91.7 38.1)">4</text>
<text x="97.1" y="38.1" transform="rotate(90 97.1 38.1)">3</text>
<text x="102.5" y="38.1" transform="rotate(90 102.5 38.1)">2</text>
<text x="191.9" y="39.3">1</text>
<text x="198" y="39.3">8</text>
<text x="91.7" y="44.2" transform="rotate(90 91.7 44.2)">5</text>
<text x="97.1" y="44.2" transform="rotate(90 97.1 44.2)">6</text>
<text x="102.5" y="44.2" transform="rotate(90 102.5 44.2)">7</text>
<text x="180" y="56.5" transform="rotate(90 180 56.5)">1</text>
<text x="191.9" y="56.1">2</text>
<text x="198" y="56.1">7</text>
<text x="180" y="62.7" transform="rotate(90 180 62.7)">8</text>
<text x="67.2" y="75.8">7</text>
<text x="73.3" y="75.8">2</text>
<text x="191.9" y="73">3</text>
<text x="198" y="73">6</text>
<text x="67.2" y="82">8</text>
<text x="73.3" y="82">1</text>
<text x="191.9" y="89.9">4</text>
<text x="198" y="89.9">5</text>
<text x="67.2" y="100.4">5</text>
<text x="73.3" y="100.4">4</text>
<text x="67.2" y="106.5">6</text>
<text x="73.3" y="106.5">3</text>
<text x="191.9" y="106.8">4</text>
<text x="198" y="106.8">5</text>
<text x="67.2" y="124.9">7</text>
<text x="73.3" y="124.9">2</text>
<text x="191.9" y="123.7">3</text>
<text x="198" y="123.7">6</text>
<text x="67.2" y="131.1">8</text>
<text x="73.3" y="131.1">1</text>
<text x="191.9" y="140.5">2</text>
<text x="198" y="140.5">7</text>
<text x="67.2" y="149.5">5</text>
<text x="73.3" y="149.5">4</text>
<text x="67.2" y="155.6">6</text>
<text x="73.3" y="155.6">3</text>
<text x="191.9" y="157.4">1</text>
<text x="198" y="157.4">8</text>
</g>
</svg>
